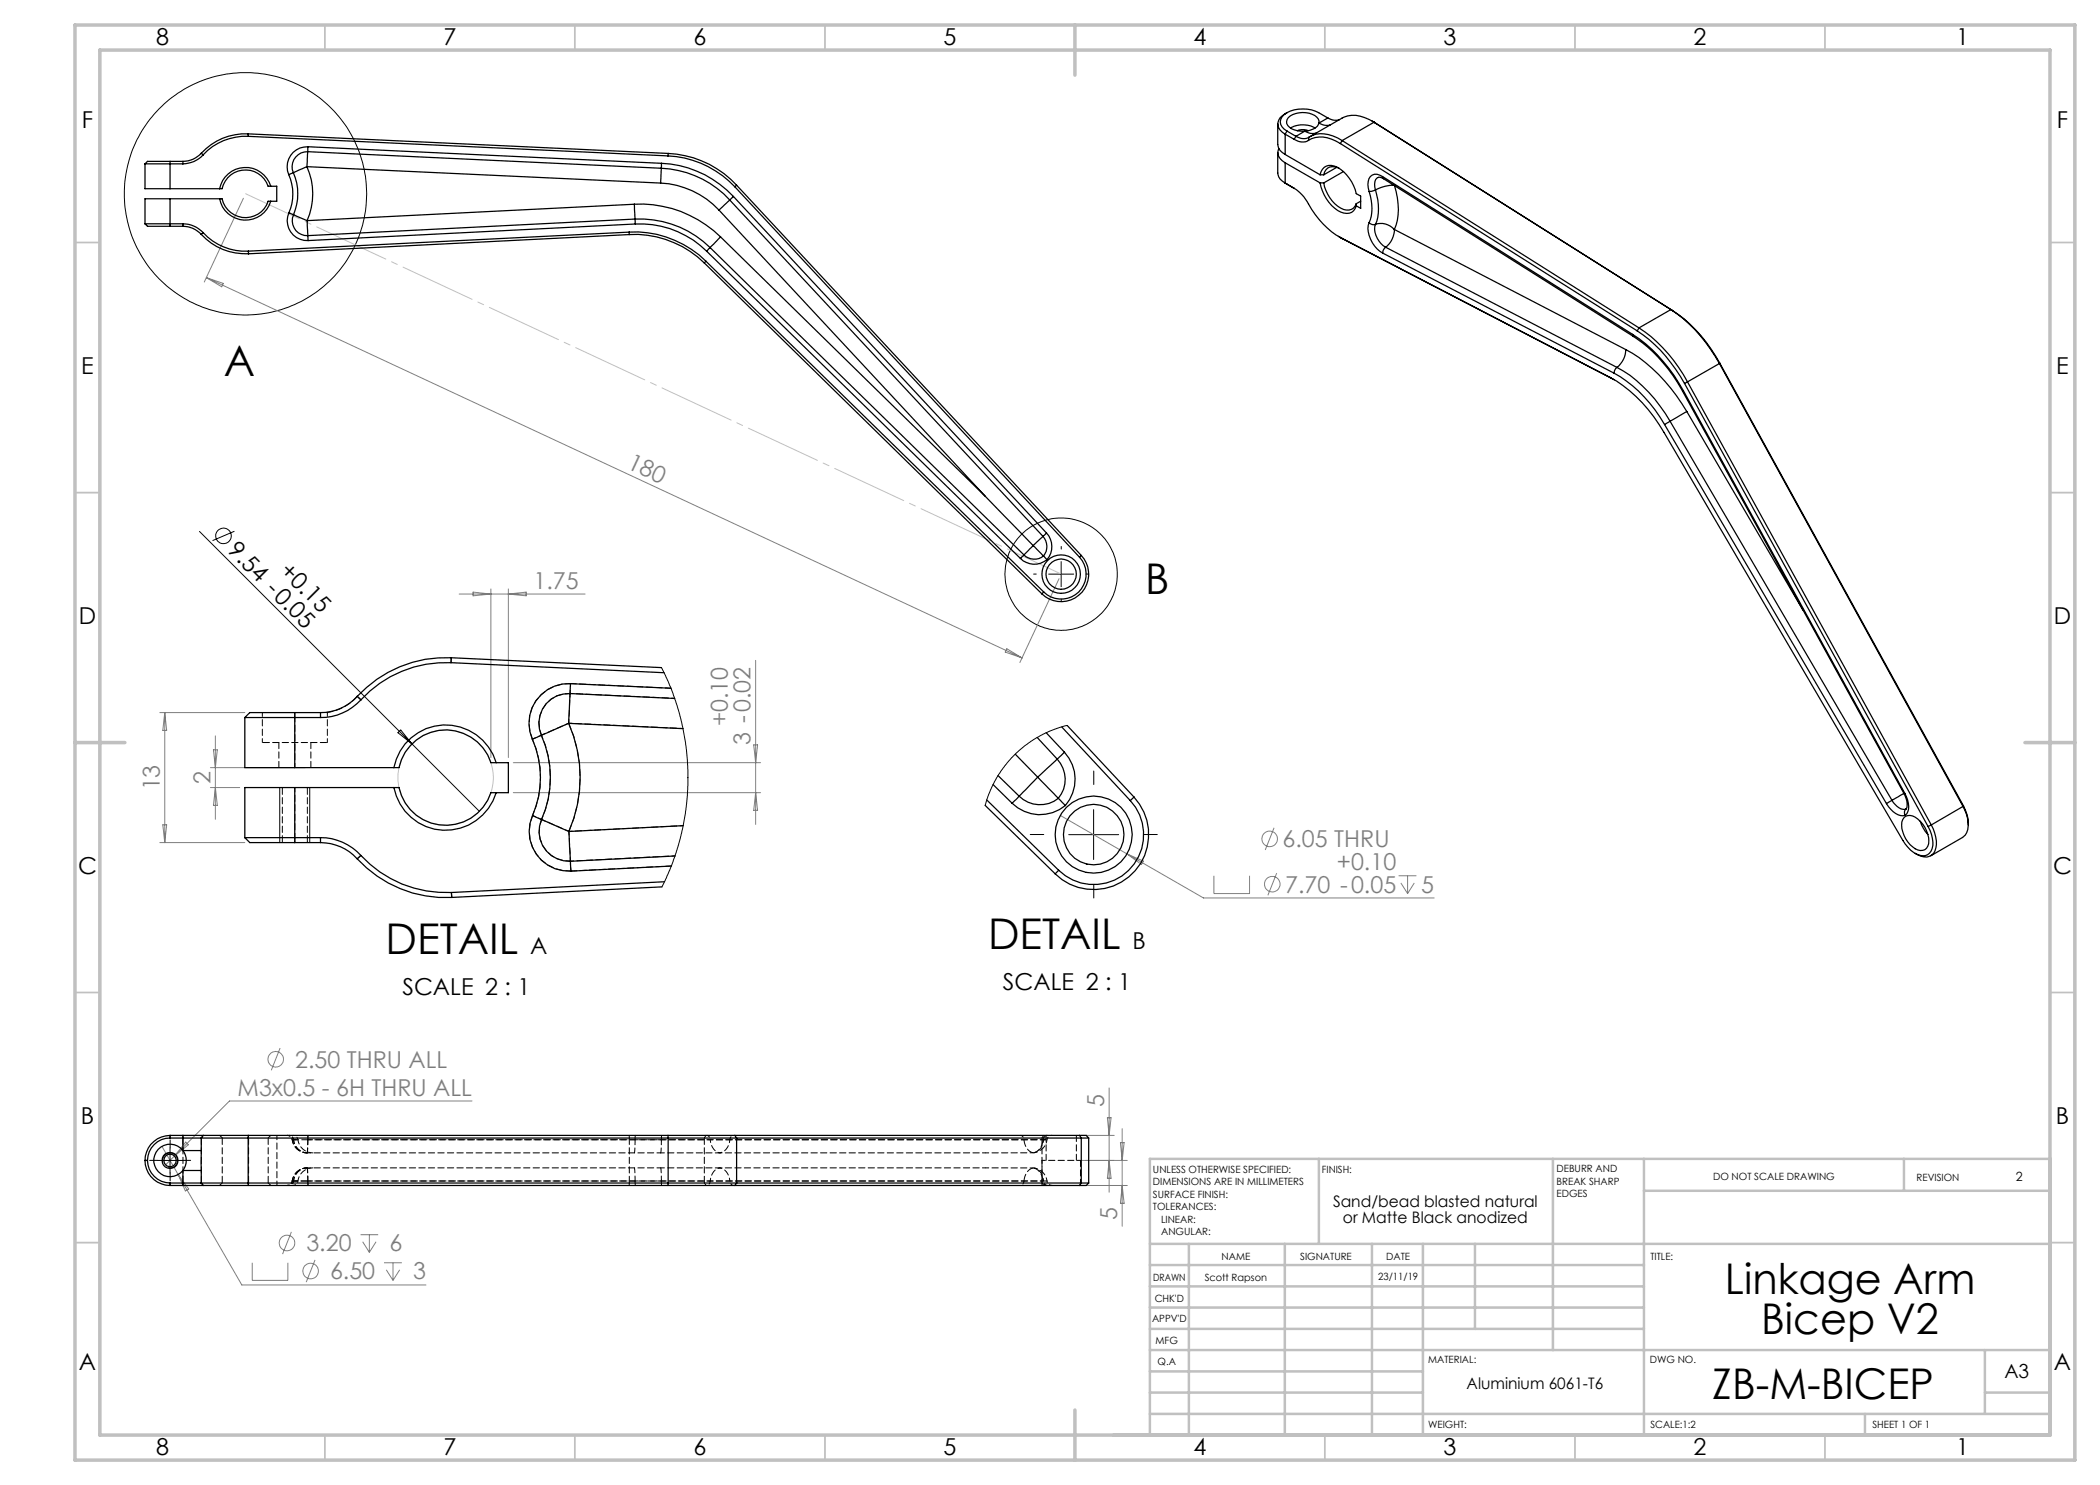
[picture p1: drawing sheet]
<svg xmlns="http://www.w3.org/2000/svg" width="420mm" height="297mm" viewBox="0 0 420 297" stroke-linecap="round" stroke-linejoin="round" font-family="sans-serif">
<g fill="none" stroke="#000" stroke-width=".2">
<path d="M39.9 106.3l42.5 42.5M46.9 106.3l-4.4 1.8M209.7 114.8h5M212.2 112.3v5M132.3 133.5l1.3 2.7 1 2.5 1.6 5.1 .9 4.9 .5 5.2v3.2l-.3 3.6-.8 5.2-.8 3-1.1 3.4-2.2 5.1M56 157.5v11M61.9 157.5v11M79.6 146.5l.6-.5 2.2 2.8zM82.4 148.8l13.5 13.5M213.4 145.1l-2.1 .6-2.7 1.1-2.4 1.5-2.9 2.2-2.3 2.6-1.8 2.6-1.1 2.3-1.1 3.1M213.7 166.9h10M218.7 161.9v10"/>
<path d="M31.5 232.1h5M32.6 232.5a1.5 1.5 0 0 1 1.3-1.9 1.5 1.5 0 0 1 1.6 1.6 1.5 1.5 0 0 1-1.9 1.3M34 229.6v5"/>
<circle cx="49.1" cy="38.8" r="24.2"/>
<circle cx="44.7" cy="107.2" r="1.56"/>
<circle cx="212.2" cy="114.8" r="11.2"/>
</g>
<g fill="none" stroke="#808080" stroke-width=".2">
<path d="M48.7 39.6l-7.8 16.8M41.3 55.5l163.1 76.1M41.3 55.5l3.4 1.2-.4 .7zM91.8 118.8h25.2M94.6 118.4l3.6 .4-3.6 .4zM98.2 117.8v33.7M101.7 117.8v33.7M101.7 118.8l3.5-.4v.8zM211.8 115.7l-7.8 16.8M151.1 132.1v32.8M201.4 129.7l3 1.9-3.4-1.2zM32 142.5h17"/>
<path d="M32.9 142.5v26M32.9 142.5l.4 3.6h-.7zM42.1 157.5h5.8M42.1 153.5h19M42.7 150h.8l-.4 3.5zM43.1 147.2v16.7M43.1 157.5l.4 3.6h-.8zM102.7 152.5h49.4M102.7 158.5h49.4M150.7 149h.8l-.4 3.5zM151.1 158.5l.4 3.6h-.8zM32 168.5h17"/>
<path d="M32.6 165h.7l-.4 3.5zM212.1 163.1l28.6 16.5h46.1M225.4 170.8l3.3 1.4-.4 .7zM242.8 175.2v3.5h7.1v-3.5M254.8 165.6l-1.8 4.4M255.3 174.6l-1.7 4.5M279.7 175.2h3.6M280.2 176.6l1.3 2.1M281.5 175.2v3.5M282.9 176.6l-1.4 2.1M56 209.6l-1.7 4.5M221.8 217.6v20.8"/>
<path d="M32.4 229.3l16 27.7h36.8M35.6 234.9l2.1 2.9-.6 .4zM37.1 228.4l.6 .5-2.8 2.3zM94.4 220.2h-48.5l-12.8 12.8M216.3 232.1h9.2M216.3 227.1h6.5M216.9 237.1h8.6M221.5 223.6h.7l-.4 3.5zM221.8 232.1l.4 3.6h-.7zM224.1 228.5h.7l-.4 3.6zM224.4 225.7v19.5M224.4 237.1l.4 3.6h-.7z"/>
<path d="M50.4 252.6v3.5h7.2v-3.5M58.3 246.4l-1.8 4.4M63 252l-1.8 4.4M72.1 246.9h3.5M72.5 248.4l1.4 2.1M73.9 246.9v3.6M75.2 248.4l-1.3 2.1M76.8 252.6h3.6M77.3 254l1.3 2.1M78.6 252.6v3.5M79.9 254l-1.3 2.1"/>
<circle cx="253.9" cy="167.8" r="1.55"/>
<circle cx="254.5" cy="176.8" r="1.55"/>
<circle cx="55.1" cy="211.9" r="1.56"/>
<circle cx="57.4" cy="248.6" r="1.55"/>
<circle cx="62.1" cy="254.2" r="1.55"/>
</g>
<circle cx="89.1" cy="155.5" r="9.5" fill="none" stroke="#c0c0c0" stroke-width=".2"/>
<path d="M207.2 114.8h-.5M212.2 109.8v-.5M212.2 119.8v.5M217.2 114.8h.6M218.8 156.9v-2.7M208.8 166.9h-2.7M218.8 176.9v2.7M228.8 166.9h2.7M31.5 232.1h-1.6M34 229.6v-1.6M34 234.6v1.6M36.5 232.1h1.6" fill="none" stroke="#000" stroke-width=".2" stroke-dasharray="15.2 1.3 1.3 1.3"/>
<path d="M49.1 38.7l163.1 76.1" fill="none" stroke="#c0c0c0" stroke-width=".2" stroke-dasharray="15.2 1.3 1.3 1.3" stroke-dashoffset="3.3"/>
<g fill="none" stroke="#c0c0c0" stroke-width=".35">
<path d="M65 5v5M115 5v5M165 5v5M265 5v5M315 5v5M365 5v5M15 48.5h5M410 48.5h5M15 98.5h5M410 98.5h5M15 198.5h5M410 198.5h5"/>
<path d="M15 248.5h5M410 248.5h5M65 287v5M115 287v5M165 287v5M265 287v5M315 287v5M365 287v5"/>
</g>
<g fill="none" stroke="#c0c0c0" stroke-width=".5">
<path d="M263.8 231.8v17M310.6 231.8v38.2M328.8 231.8v55.2M328.8 238.2h81.2M380.8 231.8v6.4M410 231.8h-180v55.2M230 248.8h180M230 257.3h98.8M230 253h98.8M237.8 248.8v38.2M257 248.8v38.2M274.4 248.8v38.2"/>
<path d="M284.6 248.8v38.2M295 248.8v17M230 265.8h98.8M230 261.5h98.8M230 278.5h54.6M230 274.3h54.6M230 270h180M397 278.5h13M397 270v12.8M230 282.8h180M373 282.8v4.2"/>
</g>
<path d="M15 5h400v287h-400zM20 10h390v277h-390zM215 5v10M15 148.5h10M405 148.5h10M215 282v10" fill="none" stroke="#c0c0c0" stroke-width=".7"/>
<g fill="none" stroke="#000" stroke-width=".25">
<path d="M29 32.8h7.6M29 32.8v4.9h5M34 37.7h10.4a4.8 4.8 0 0 1 4.4-3.7 4.8 4.8 0 0 1 4.8 3.2h1.8v3h-1.8a4.8 4.8 0 0 1-4.8 3.3 4.8 4.8 0 0 1-4.4-3.7h-10.4M34 39.8h-5v5M34 32.3h-4.5l-.5 .5M34 32.3v5.4M34 39.8v5.5M34 32.3h2.6M36.6 32.3v.5M40.3 30.7a4.9 4.9 0 0 1-3.7 1.6M40.3 30.7l.3 .3M40.6 31a5.5 5.5 0 0 1-4 1.8"/>
<path d="M43.9 39.8a5.3 5.3 0 0 0 4.9 4.2 5.3 5.3 0 0 0 5.4-3.8M49.6 27.3a11.5 11.5 0 0 0-9 3.7M49.6 26.8a11.9 11.9 0 0 0-9.3 3.9M49.6 26.8v.5M49.6 26.8l84 3.9M49.6 27.3l84 3.9M54.2 37.2a5.3 5.3 0 0 0-5.4-3.7 5.3 5.3 0 0 0-4.9 4.2M57.7 34.9a9.5 9.5 0 0 1 .1 7.6M58.7 34.5l-1 .4M58.7 34.5a10.7 10.7 0 0 1 0 8.5M61.4 33.3a13.3 13.3 0 0 1 0 10.8M61.4 33.3l-2.7 1.2"/>
<path d="M61.4 33.3l70.7 3.3M61.5 30.3a3 3 0 0 0-2.8 4.2M61.5 30.3l-.1 3M61.5 30.3l70.8 3.4M61.6 29.3a4 4 0 0 0-3.9 5.6M61.6 29.3l-.1 1M61.6 29.3l70.7 3.4M132.1 36.6a17.1 17.1 0 0 1 11.7 5.4M132.3 33.7a19.8 19.8 0 0 1 13.6 6.3M132.3 33.7l-.2 2.9M132.3 32.7a21.1 21.1 0 0 1 14.4 6.6M132.3 32.7v1"/>
<path d="M133.6 31.2a19.5 19.5 0 0 1 13.4 6.2M133.6 30.7a20 20 0 0 1 13.7 6.3M133.6 30.7v.5M146.7 39.3l-.8 .7M146.7 39.3l62.6 67.3M147 37.4l68.9 74M147.3 37l69 74.1M147.3 37l-.3 .4M255.6 24.8v4.1a2.33 2.33 0 0 0 1.4 2M255.6 30.5v4.1a2.33 2.33 0 0 0 1.4 2M255.8 29.7a2.1 2.1 0 0 0 1.2 2.9M257 36.6l1.8 1.1"/>
<path d="M257 26.8v4.1M257 32.6v4M257 32.6l7 4M257 30.9l7 4.1M257 26.8l1.8 1.1M257 36.6l1.9 1.1M257.4 22.5a1.93 1.93 0 0 0-1.4 1.9 1.93 1.93 0 0 0 1.4 1.8M257.4 22.5a7.6 7.6 0 0 1 8.2 1.1M257.4 22.5a2.41 2.41 0 0 0-1.7 3l.8 1 .5 .3M257.4 26.2l-.4 .6M257.4 26.2l1.8 1.1M258.1 25.6a5 5 0 0 1 4.9 0"/>
<path d="M258.8 37.7a9.2 9.2 0 0 1 3.5 4.2 16.6 16.6 0 0 0 5.8 5.6M258.8 27.9a2.67 2.67 0 0 0 2.9 .2M259.2 27.3a2.52 2.52 0 0 0 2.6 .1M259.2 27.3l-.4 .6M259.5 26.1l.8-.2 1.4 .2M260.9 26.2l1.1 .5 1.2-.1M260.9 26.2l-1.7 1.1M261.7 28.1a5.8 5.8 0 0 1 6.4 .6M261.8 27.4a6.1 6.1 0 0 1 6.6 .7M261.8 27.4l-.1 .7M263.8 24.6a2.87 2.87 0 0 1-2.9 1.6M263.8 24.6a1.99 1.99 0 0 0-2-2 4.1 4.1 0 0 0-4.4 1.3 1.67 1.67 0 0 0 1.5 2.1l2 .2"/>
<path d="M263.8 24.6l1.1 .4h1.2M264 36.6a7.7 7.7 0 0 0 4.7 6 1.89 1.89 0 0 0 2.6-1.4M264 35a2.18 2.18 0 0 1 3.5-1.5 8.3 8.3 0 0 1 3.8 5.2l.8 .5v2.5l-.8-.5M264 35h.8M264 36.6h.8M264.8 36.6a6.5 6.5 0 0 0 4.5 5.4 1.74 1.74 0 0 0 2-1.3M265.6 23.6l1 .4h1.3M265.6 23.6l-1.8 1M267.3 33.5l-2.5 1.5M267.9 33.7a1.92 1.92 0 0 0-3.1 1.3M268.1 28.7l59.3 37.5M268.4 28.1l59.4 37.5"/>
<path d="M268.4 28.1l-.3 .6M268.7 34.3l-3.9 2.3M273.8 38.3a8.7 8.7 0 0 1 0 6.2M274.4 24.2l.7 .5-.3-.3M274.8 24.4a6.8 6.8 0 0 0-6-1l-6.8 3.9M274.8 24.4l-6.4 3.7M274.8 24.4l59.7 37.7M275.1 38l-1.3 .3M275.1 38a10.1 10.1 0 0 1 0 6.9M276.5 35.3a1.74 1.74 0 0 0-2-.3 1.74 1.74 0 0 0-.9 1.9l.2 1.4M276.5 35.3l.2 .4M276.5 35.3l50 31.6"/>
<path d="M276.7 35.7a1.07 1.07 0 0 0-1.3-.1 1.07 1.07 0 0 0-.5 1.2l.2 1.2M276.7 35.7l50 31.6M278.7 37a7.9 7.9 0 0 0-3.6 1M278.9 37.1a12.3 12.3 0 0 1 0 8.8M29 44.8h7.6M29 44.8l.5 .5h4.5M34 45.3h2.6M36.6 44.8a5.6 5.6 0 0 1 4 1.7M36.6 45.3a4.9 4.9 0 0 1 3.7 1.6M36.6 44.8v.5M40.3 46.9a12 12 0 0 0 9.4 3.9M40.6 46.5a11.5 11.5 0 0 0 9.1 3.7"/>
<path d="M40.6 46.5l-.3 .4M49.7 50.2v.6M57.8 42.5a4 4 0 0 0 3.8 5.6M57.8 42.5l.9 .5M58.7 43a2.99 2.99 0 0 0 2.9 4.1M58.7 43l2.7 1.1M61.4 44.1l.2 3M61.6 47.1v1M125.8 46.9a20 20 0 0 1 15.1 5.7M125.8 46.4a20.4 20.4 0 0 1 15.4 5.8M125.8 46.4v.5M125.8 46.9l-76.1 3.9"/>
<path d="M125.8 46.4l-76.1 3.8M126.9 40.8l.1 3M126.9 40.8a22.9 22.9 0 0 1 17.2 6.6M126.9 40.8l-65.5 3.3M127 43.8l.1 1M127 43.8a20.2 20.2 0 0 1 15 5.7M127 43.8l-65.4 3.3M127.1 44.8a18.8 18.8 0 0 1 14.2 5.4M127.1 44.8l-65.5 3.3M140.9 52.6l67.5 66.2M141.2 52.2l-.3 .4M141.2 52.2l67.5 66.2"/>
<path d="M141.3 50.2l62.8 61.5M142 49.5l-.7 .7M142 49.5l62.8 61.5M143.8 42l53.3 57.3M144.1 47.4l-2.1 2.1M144.1 47.4l53 51.9M145.9 40l-2.1 2M145.9 40l62.7 67.3M267.7 47.3l.8 .4-.4-.2M268.1 47.5l54.2 28.2M271.3 40.7v.5M272.1 40.2l-.8 .5"/>
<path d="M273.8 44.5a5.5 5.5 0 0 0 2.2 5.8l.5 .3M273.8 44.5a1.12 1.12 0 0 0 1.3 .4M275.1 44.9a3.6 3.6 0 0 1 3.8 1M275.1 44.9a4.2 4.2 0 0 0 2 4.6M276.5 50.6l46.3 24M277.1 49.5a1.38 1.38 0 0 0-.6 1.1M277.1 49.5l46.3 24M278.9 45.9a4.6 4.6 0 0 1-1.8 3.6M278.9 45.9l46.3 24M322.3 75.7l-.4-.2a28.3 28.3 0 0 1 10.9 11l47.8 81.6a5.7 5.7 0 0 0 3.9 3.1 2.04 2.04 0 0 0 2.1-2.1 7.1 7.1 0 0 0-1-3.8M322.3 75.7l.6 .2M322.8 74.6a26.3 26.3 0 0 1 10.1 10.3"/>
<path d="M323.4 73.5a27.9 27.9 0 0 1 10.6 10.7M323.4 73.5a1.47 1.47 0 0 0-.6 1.1M325.2 69.9a32.5 32.5 0 0 1 12.2 12.4M325.2 69.9a4.6 4.6 0 0 1-1.8 3.6M326.5 66.9a30.5 30.5 0 0 1 10.2 11.3M326.5 66.9l.2 .4M326.7 67.3a30 30 0 0 1 9.8 10.9M327.4 66.2a28.6 28.6 0 0 1 9.5 10.5M327.8 65.6a29.8 29.8 0 0 1 9.7 10.8M327.8 65.6l-.4 .6M334.2 61.9a29.8 29.8 0 0 1 9.7 10.8M334.2 61.9l-6.4 3.7"/>
<path d="M334.2 61.9l.3 .2M334.5 62.1a28.6 28.6 0 0 1 9.5 10.5M336.5 78.2l44.3 80.5M336.7 78.2h-.2M336.7 78.2l44.3 80.5M336.9 76.7l48.7 88.6M337.5 76.4l48.8 88.6M337.5 76.4l-.6 .3M343.9 72.7l-6.4 3.7M343.9 72.7l48.7 88.6M344 72.6l-.1 .1M344 72.6l48.7 88.6"/>
<path d="M197.1 99.3l9.5 9.8M332.9 84.9l44.4 75.8M334 84.2l-1.1 .7M334 84.2l44.4 75.9M337.4 82.3l-3.4 1.9M337.4 82.3l23.2 39.8M204.1 111.7a3.9 3.9 0 0 0 5.3 .2M204.8 111l-.7 .7M204.8 111a2.96 2.96 0 0 0 3.9 .2M206.6 109.1l2.1 2.1M206.6 109.1l-1.8 1.9M208.6 107.3a3 3 0 0 1 .1 3.9"/>
<path d="M208.6 107.3l-2 1.8M208.7 111.2l.7 .7M208.7 118.4l-.3 .4M209.3 106.6a4 4 0 0 1 .1 5.3M209.3 106.6l-.7 .7M215.9 111.4a5 5 0 0 1-.2 7 5 5 0 0 1-7 0M216.3 111.1a5.5 5.5 0 0 1-.2 7.7 5.5 5.5 0 0 1-7.7 0M216.3 111.1l-.4 .3M71.4 139.3a9.9 9.9 0 0 1-7.3 3.2M71.4 139.3l.8 .7M72.2 140a11 11 0 0 1-8.1 3.5M90.2 132.5a23.1 23.1 0 0 0-18 7.5"/>
<path d="M90.2 132.5l42.6 2M90.2 131.5a24.2 24.2 0 0 0-18.8 7.8M90.2 131.5v1M90.2 131.5l42.1 2M114 138.7a6 6 0 0 0-5.7 8.4M114 138.7l-.3 6M114 138.7l20.9 1M114.1 136.7a7.9 7.9 0 0 0-7.6 11.1M114.1 136.7l-.1 2M114.1 136.7l20.1 1M49 143.5h15.1M49 143.5v10h9.9"/>
<path d="M58.9 153.5h20.9a9.5 9.5 0 0 1 8.8-7.5 9.5 9.5 0 0 1 9.6 6.5h3.5v6h-3.5a9.5 9.5 0 0 1-9.6 6.6 9.5 9.5 0 0 1-8.8-7.6h-20.9M58.9 157.5h-9.9v10M58.9 142.5h-8.9l-1 1M58.9 142.5v11M58.9 157.5v11M58.9 142.5h5.2M64.1 142.5v1M78.8 157.5a10.5 10.5 0 0 0 9.8 8.5 10.5 10.5 0 0 0 10.6-7.5M99.2 152.5a10.5 10.5 0 0 0-10.6-7.5 10.5 10.5 0 0 0-9.8 8.5M106.5 147.8a19 19 0 0 1 0 15.3M108.3 147.1l-1.8 .7M108.3 147.1a20.8 20.8 0 0 1 0 16.8"/>
<path d="M113.7 144.7a26.8 26.8 0 0 1 .1 21.6M113.7 144.7l-5.4 2.4M113.7 144.7l22.9 1M197.3 160l14.4 14.1M198.6 156.9l3.8 3.8M199.6 155.1l4.2 4.1M203.1 150.8l4.4 4.6M203.8 159.2l-1.4 1.5M203.8 159.2a5.9 5.9 0 0 0 7.9 .5M207.4 147.5l4.1 4.3M207.5 155.4l4.2 4.3M207.5 155.4l-3.7 3.8"/>
<path d="M209.2 146.5l3.7 4M211.5 151.8a5.9 5.9 0 0 1 .2 7.9M211.5 151.8l-4 3.6M211.7 159.7l1.4 1.4M212.3 145.4l13.8 14.7M212.9 150.5a8 8 0 0 1 .2 10.6M212.9 150.5l-1.4 1.3M213.4 145.1l13.4 14.3M226.8 159.4a11 11 0 0 1-.4 15.4 11 11 0 0 1-15.4 0M226.8 159.4l-.7 .7M380.8 158.7l-2.4 1.4M380.8 158.7a3 3 0 0 1 .3 3.2"/>
<path d="M381 158.7a4.4 4.4 0 0 1 .4 4.1l-.4 .3M381 158.7h-.2M49 167.5h15.1M49 167.5l1 1h8.9M58.9 168.5h5.2M64.1 167.5a10.8 10.8 0 0 1 8.1 3.6M64.1 168.5a9.9 9.9 0 0 1 7.3 3.3M64.1 167.5v1M71.4 171.8a24.2 24.2 0 0 0 18.9 7.7M72.2 171.1a23.1 23.1 0 0 0 18.1 7.4M72.2 171.1l-.8 .7M90.3 178.5v1"/>
<path d="M106.5 163.1a7.9 7.9 0 0 0 7.7 11.1M106.5 163.1l1.8 .8M108.3 163.9a6 6 0 0 0 5.8 8.4M108.3 163.9l5.5 2.4M113.8 166.3l.3 6M114.1 172.3l.1 1.9M132.4 177.4l-42.1 2.1M132.9 176.4l-42.6 2.1M134.3 173.2l-20.1 1M135 171.2l-20.9 1.1M136.6 165.1l-22.8 1.2M197 161.1l14 13.7"/>
<path d="M202.4 160.7a7.9 7.9 0 0 0 10.7 .4M211.7 174.1l-.7 .7M226.1 160.1a10 10 0 0 1-.4 14 10 10 0 0 1-14 0M377.3 160.7l.4 .6a3.5 3.5 0 0 0 3.3 1.8M378.4 160.1l-1.1 .6M378.4 160.1a2.93 2.93 0 0 0 2.8 1.8 .92 .92 0 0 0-.2 1.2M380.8 163.5a1.95 1.95 0 0 1 2.8 .3 5.4 5.4 0 0 1 2 5.5 1.64 1.64 0 0 1-2.6 .5 5.5 5.5 0 0 1-2.5-5.9zM384 164.2l.1 .1a6.9 6.9 0 0 0 1.5 2.6M386.3 165a6.7 6.7 0 0 1 .7 5.2 2.32 2.32 0 0 1-3.6 .7l-.4-.2M386.3 165l-.7 .3M392.6 161.3a5.7 5.7 0 0 1 .5 5.7l-.6 .5-6.3 3.7M392.6 161.3l-6.3 3.7"/>
<path d="M392.7 161.2a7.1 7.1 0 0 1 1 3.8M392.7 161.2l-.1 .1M29 232.1a5 5 0 0 0 5 5M29 232.1h.5M29.5 232.1a4.6 4.6 0 0 0 4.5 4.5M34 227.6h6.3M34 236.6h6.3M34 227.1a5.1 5.1 0 0 0-5 5M34 227.6a4.5 4.5 0 0 0-4.5 4.5M34 227.1v.5M34 236.6v.5M34 227.1h2.6"/>
<path d="M34 237.1h2.6M36.6 234.1h3.7M36.6 230.1a3.3 3.3 0 0 1 0 4M36.6 230.1h3.7M36.6 227.1h4M36.6 237.1h4M36.6 230.1a3.3 3.3 0 0 0-4.8-.4 3.3 3.3 0 0 0 0 4.8 3.3 3.3 0 0 0 4.8-.4M36.6 227.1v3M36.6 234.1v3M40.3 227.6h93.3M40.3 236.6h93.3M40.3 230.1v4"/>
<path d="M40.3 227.6v2.5M40.3 234.1v2.5M40.3 236.6l.3 .5M40.6 227.1h9M40.6 237.1h9M40.6 227.1l-.3 .5M49.6 227.1v10M49.6 227.1h84M49.6 237.1h84M133.6 227.1h13.4M133.6 237.1h13.4M133.6 227.1v.5"/>
<path d="M133.6 227.6h13.7M133.6 236.6h13.7M133.6 227.6v9M133.6 236.6v.5M147 227.1h68.9M147 237.1h68.9M147 227.1l.3 .5M147.3 227.6h69M147.3 236.6h69M147.3 227.6v9M147.3 236.6l-.3 .5M215.9 227.1h1.3l.5 .5"/>
<path d="M215.9 227.1l.4 .5M216.3 227.6h1.4M216.3 236.6h1.4M216.3 227.6v9M216.3 236.6l-.4 .5M217.7 236.6l-.5 .5h-1.3M217.7 227.6v9"/>
<circle cx="212.2" cy="114.8" r="3"/>
<circle cx="212.2" cy="114.8" r="3.8"/>
<circle cx="218.7" cy="166.9" r="7.7"/>
<circle cx="218.7" cy="166.9" r="6.1"/>
<circle cx="34" cy="232.1" r="1.6"/>
<circle cx="34" cy="232.1" r="1.25"/>
</g>
<g fill="none" stroke="#000" stroke-width=".2" stroke-dasharray="1.3 .6" stroke-dashoffset=".7">
<path d="M64.1 142.5h1.4M57.4 227.1a1 1 0 0 1 1 .8M57.5 227.1a1 1 0 0 1 1 .8M58.4 236.2a1 1 0 0 1-1 .9M58.5 236.2a1 1 0 0 1-1 .9M58.6 237.1a1 1 0 0 0 1-.9M58.7 227.9a.95 .95 0 0 0-.9-.8M58.7 236.2a.95 .95 0 0 1-.9 .9M59.6 227.9a1 1 0 0 0-1-.8M127 236.2h15M142 227.9h-15M142 236.2a2.54 2.54 0 0 1 2.1-2.6"/>
<path d="M142 236.2h62.8M143.8 230.6a2.57 2.57 0 0 0 2.2-2.7M143.8 233.6a2.57 2.57 0 0 1 2.2 2.6M144.1 230.6a2.54 2.54 0 0 1-2.1-2.7M204.8 227.9h-62.8M206.7 230.6a2.52 2.52 0 0 0 2-2.7M206.7 233.6a2.52 2.52 0 0 1 2 2.6M208.6 227.9h.8h-.7M209.4 227.9a1 1 0 0 1 1-.8M210.4 237.1a1 1 0 0 1-1-.9"/>
</g>
<g fill="none" stroke="#000" stroke-width=".2" stroke-dasharray="1.3 .6" stroke-dashoffset="-.1">
<path d="M52.5 148.5h13M56.5 157.5v11M61.5 168.5v-11M36.6 227.6v9M40.3 236.6v-9M44.4 236.6v-9M49.7 236.6v-9M53.6 227.6v9M58.7 236.2h-.2h3.1M61.6 236.2h-3.2h.3M125.9 227.6v9M140.9 236.6v-9"/>
<path d="M204.8 236.2a2.67 2.67 0 0 1 1.9-2.6M206.7 230.6a2.67 2.67 0 0 1-1.9-2.7M208.4 236.6v-9"/>
</g>
<g fill="none" stroke="#000" stroke-width=".2" stroke-dasharray="1.3 .6" stroke-dashoffset=".4">
<path d="M59 153.5v-10M106.5 147.8a19 19 0 0 1 0 15.3M59 167.5v-10M43.9 227.1l.5 .5M44.4 236.6l-.5 .5M53.6 227.6l.6-.5M54.2 237.1l-.6-.5M55.4 237.1v-10M58.4 227.9a3 3 0 0 0 3 2.7M58.5 227.9a3 3 0 0 0 2.9 2.7M58.7 236.2h.9M59.6 236.2a3 3 0 0 1 3-2.6"/>
<path d="M61.4 233.6a3 3 0 0 0-3 2.6M61.4 233.6a3 3 0 0 0-2.9 2.6M61.6 227.9v-.8M61.6 236.2v.9M61.6 237.1v-.9M61.6 227.1v.8M62.6 230.6a3 3 0 0 1-3-2.7M127 236.2l.1 .9M127.1 227.1l-.1 .8M132.3 227.9v-.8M132.3 237.1v-.9"/>
</g>
<g fill="none" stroke="#000" stroke-width=".2" stroke-dasharray="1.3 .6" stroke-dashoffset=".5">
<path d="M72.2 139.9l-.7-.6M90.2 132.5l.1-1M114 138.7l-.3 5.9M52.5 142.5v6M59 143.5v-1M64.1 143.5v-1M65.5 148.5v-6M108.3 147l5.4-2.4M59 168.5v-1M64.1 168.5v-1M71.5 171.7l.7-.6M90.4 179.5l-.1-1"/>
<path d="M108.3 163.9l5.5 2.4M108.3 163.9a20.9 20.9 0 0 0 0-16.9M114.1 172.2l-.3-5.9M58.7 227.9a2.84 2.84 0 0 0 2.7 2.7M58.7 236.2a2.84 2.84 0 0 1 2.7-2.6M61.4 230.6h70.7M61.6 227.9h70.7M132.1 233.6h-70.7M132.1 230.6h11.7M132.3 236.2h-70.7M132.3 227.9h13.7M143.8 233.6h-11.7"/>
<path d="M146 236.2h-13.7"/>
</g>
<g fill="none" stroke="#000" stroke-width=".2" stroke-dasharray="1.3 .6" stroke-dashoffset=".6">
<path d="M114 138.7l.1-2M114 138.7l21 1M108.3 147l-1.8 .8M113.7 144.6l22.9 1.1M108.3 163.9l-1.8-.8M114.2 174.2l-.1-2M135 171.2l-20.9 1M136.7 165.1l-22.9 1.2M141.3 227.1a.85 .85 0 0 1 .7 .8M142 236.2a.85 .85 0 0 1-.7 .9M143.8 230.6h53.3M146 227.9a.86 .86 0 0 1 .7-.8"/>
<path d="M146.7 237.1a.86 .86 0 0 1-.7-.9M197.1 230.6h9.6M197.1 233.6h9.6M197.1 233.6h-53.3M204.1 227.1a.85 .85 0 0 1 .7 .8M204.8 236.2a.85 .85 0 0 1-.7 .9M204.8 236.2h3.9M206.9 230.5a3 3 0 0 0 2.5-2.6M208.6 227.9a.86 .86 0 0 1 .7-.8M208.7 227.9h-3.9M209.3 237.1a.86 .86 0 0 1-.7-.9M209.4 236.2a3 3 0 0 0-2.5-2.6"/>
<path d="M209.4 237.1a.84 .84 0 0 1-.7-.9M209.4 227.1a.84 .84 0 0 0-.7 .8M216.1 232.1h-7.7"/>
</g>
<g fill="none" stroke="#000" stroke-width=".2" stroke-dasharray="1.3 .6">
<path d="M55.8 148.5v5M62.2 153.5v-5M65.4 142.5a10 10 0 0 0 6-3.2M113.8 166.3a26.9 26.9 0 0 0-.1-21.7M29.5 232.1h-.5M34 227.6v-.5M34 236.6v.5M36.6 227.6v-.5M36.6 236.6v.5M40.3 227.6l.3-.5M40.3 236.6l.3 .5M49.7 227.6v-.5"/>
<path d="M49.7 236.6v.5M58.7 227.9h-.3M61.6 227.9h-3.1M125.8 227.1l.1 .5M125.9 236.6l-.1 .5M140.9 236.6l.3 .5M141.2 227.1l-.3 .5M208.4 232.1v5M208.4 236.6l.3 .5M208.7 227.1l-.3 .5M209.2 227.1v5M215.3 232.1v-5"/>
<path d="M216.1 237.1v-5"/>
</g>
<path d="M108.3 147a6 6 0 0 1 5.7-8.3M114.1 172.2a6 6 0 0 1-5.8-8.3M61.4 233.6l.2 2.6M61.6 227.9l-.2 2.7M61.6 236.2h65.4M61.6 236.2l-.2-2.6M127 227.9l-.1 2.7M127 236.2l-.1-2.6M127 227.9h-65.4M132.1 230.6l.2-2.7M132.1 233.6l.2 2.6M208.7 236.2h.7" fill="none" stroke="#000" stroke-width=".2" stroke-dasharray="1.3 .6" stroke-dashoffset=".3"/>
<path d="M114.1 136.7a7.9 7.9 0 0 0-7.6 11.1M106.5 163.1a7.9 7.9 0 0 0 7.7 11.1" fill="none" stroke="#000" stroke-width=".2" stroke-dasharray="1.3 .6" stroke-dashoffset=".2"/>
<path d="M134.2 137.6l-20.1-.9M114.2 174.2l20.1-1" fill="none" stroke="#000" stroke-width=".2" stroke-dasharray="1.3 .6" stroke-dashoffset=".1"/>
<path d="M58.7 227.9h.9h-.9" fill="none" stroke="#000" stroke-width=".2" stroke-dasharray="1.3 .6" stroke-dashoffset=".9"/>
<path d="M146 227.9h62.6M208.6 236.2h-62.6" fill="none" stroke="#000" stroke-width=".2" stroke-dasharray="1.3 .6" stroke-dashoffset=".8"/>
<path d="M206.7 233.6a2.69 2.69 0 0 1 1.9 2.6M208.6 227.9a2.69 2.69 0 0 1-1.9 2.7" fill="none" stroke="#000" stroke-width=".2" stroke-dasharray="1.3 .6" stroke-dashoffset="-.2"/>
<g font-size="8.5">
<text x="44.8" y="75.2">A</text>
<text x="229" y="118.9">B</text>
<text x="77.1" y="190.9">DETAIL</text>
<text x="197.6" y="189.8">DETAIL</text>
<text x="345" y="258.8">Linkage Arm</text>
<text x="352.2" y="266.9">Bicep V2</text>
<text x="342.4" y="279.7">ZB-M-BICEP</text>
</g>
<g font-size="4.7">
<text x="31.2" y="9">8</text>
<text x="88.7" y="9">7</text>
<text x="138.7" y="9">6</text>
<text x="188.7" y="9">5</text>
<text x="238.7" y="9">4</text>
<text x="288.7" y="9">3</text>
<text x="338.7" y="9">2</text>
<text x="391.2" y="9">1</text>
<text x="16.4" y="25.5">F</text>
<text x="411.4" y="25.5">F</text>
<text x="16.3" y="74.8">E</text>
<text x="411.2" y="74.8">E</text>
<text x="45.3" y="110.2" transform="rotate(45 45.3 110.2)">9.54 -0.05</text>
<text x="55.8" y="114.3" transform="rotate(45 55.8 114.3)">+0.15</text>
<text x="15.8" y="124.8">D</text>
<text x="410.8" y="124.8">D</text>
<text x="15.6" y="174.8">C</text>
<text x="410.6" y="174.8">C</text>
<text x="106" y="190.8">A</text>
<text x="226.5" y="189.8">B</text>
<text x="80.5" y="199.1">SCALE 2 : 1</text>
<text x="200.6" y="198">SCALE 2 : 1</text>
<text x="16.2" y="224.8">B</text>
<text x="411.2" y="224.8">B</text>
<text x="15.8" y="274">A</text>
<text x="410.8" y="274">A</text>
<text x="31.2" y="291">8</text>
<text x="88.7" y="291">7</text>
<text x="138.7" y="291">6</text>
<text x="188.7" y="291">5</text>
<text x="238.7" y="291">4</text>
<text x="288.7" y="291">3</text>
<text x="338.7" y="291">2</text>
<text x="391.2" y="291">1</text>
</g>
<g font-size="4.7" fill="#808080">
<text x="125.2" y="93.5" transform="rotate(25 125.2 93.5)">180</text>
<text x="106.7" y="117.8">1.75</text>
<text x="145.6" y="145.2" transform="rotate(-90 145.6 145.2)">+0.10</text>
<text x="150.1" y="149.1" transform="rotate(-90 150.1 149.1)">3 -0.02</text>
<text x="32" y="158.1" transform="rotate(-90 32 158.1)">13</text>
<text x="42.1" y="156.8" transform="rotate(-90 42.1 156.8)">2</text>
<text x="256.5" y="169.5">6.05 THRU</text>
<text x="257" y="178.5">7.70 -0.05</text>
<text x="267.4" y="174.1">+0.10</text>
<text x="284.3" y="178.5">5</text>
<text x="59" y="213.5">2.50 THRU ALL</text>
<text x="47.5" y="219.2">M3x0.5 - 6H THRU ALL</text>
<text x="220.8" y="221.5" transform="rotate(-90 220.8 221.5)">5</text>
<text x="223.5" y="243.9" transform="rotate(-90 223.5 243.9)">5</text>
<text x="61.3" y="250.3">3.20</text>
<text x="77.9" y="250.3">6</text>
<text x="66" y="255.9">6.50</text>
<text x="82.6" y="255.9">3</text>
</g>
<text font-size="3.9" x="400.9" y="275.5">A3</text>
<g font-size="3.2">
<text x="266.6" y="241.4">Sand/bead blasted natural</text>
<text x="268.6" y="244.6">or Matte Black anodized</text>
<text x="293.3" y="277.9">Aluminium 6061-T6</text>
</g>
<text font-size="2.5" x="403.2" y="236.1">2</text>
<g font-size="2">
<text x="230.6" y="234.6">UNLESS OTHERWISE SPECIFIED:</text>
<text x="230.6" y="237.1">DIMENSIONS ARE IN MILLIMETERS</text>
<text x="230.6" y="239.6">SURFACE FINISH:</text>
<text x="264.4" y="234.6">FINISH:</text>
<text x="311.3" y="234.5">DEBURR AND</text>
<text x="311.3" y="237">BREAK SHARP</text>
<text x="311.3" y="239.5">EDGES</text>
<text x="342.6" y="236">DO NOT SCALE DRAWING</text>
<text x="383.3" y="236.2">REVISION</text>
<text x="230.6" y="242.1">TOLERANCES:</text>
<text x="232.2" y="244.6">LINEAR:</text>
<text x="232.2" y="247.1">ANGULAR:</text>
<text x="244.3" y="252">NAME</text>
<text x="260" y="251.9">SIGNATURE</text>
<text x="277.2" y="251.9">DATE</text>
<text x="330.1" y="251.9">TITLE:</text>
<text x="230.6" y="256.1">DRAWN</text>
<text x="240.9" y="256.1">Scott Rapson</text>
<text x="275.6" y="255.9">23/11/19</text>
<text x="230.9" y="260.3">CHK'D</text>
<text x="230.4" y="264.4">APPV'D</text>
<text x="231.1" y="268.8">MFG</text>
<text x="231.5" y="273">Q.A</text>
<text x="285.6" y="272.5">MATERIAL:</text>
<text x="330" y="272.5">DWG NO.</text>
<text x="285.6" y="285.5">WEIGHT:</text>
<text x="330.1" y="285.6">SCALE:1:2</text>
<text x="374.5" y="285.6">SHEET 1 OF 1</text>
</g>
</svg>
